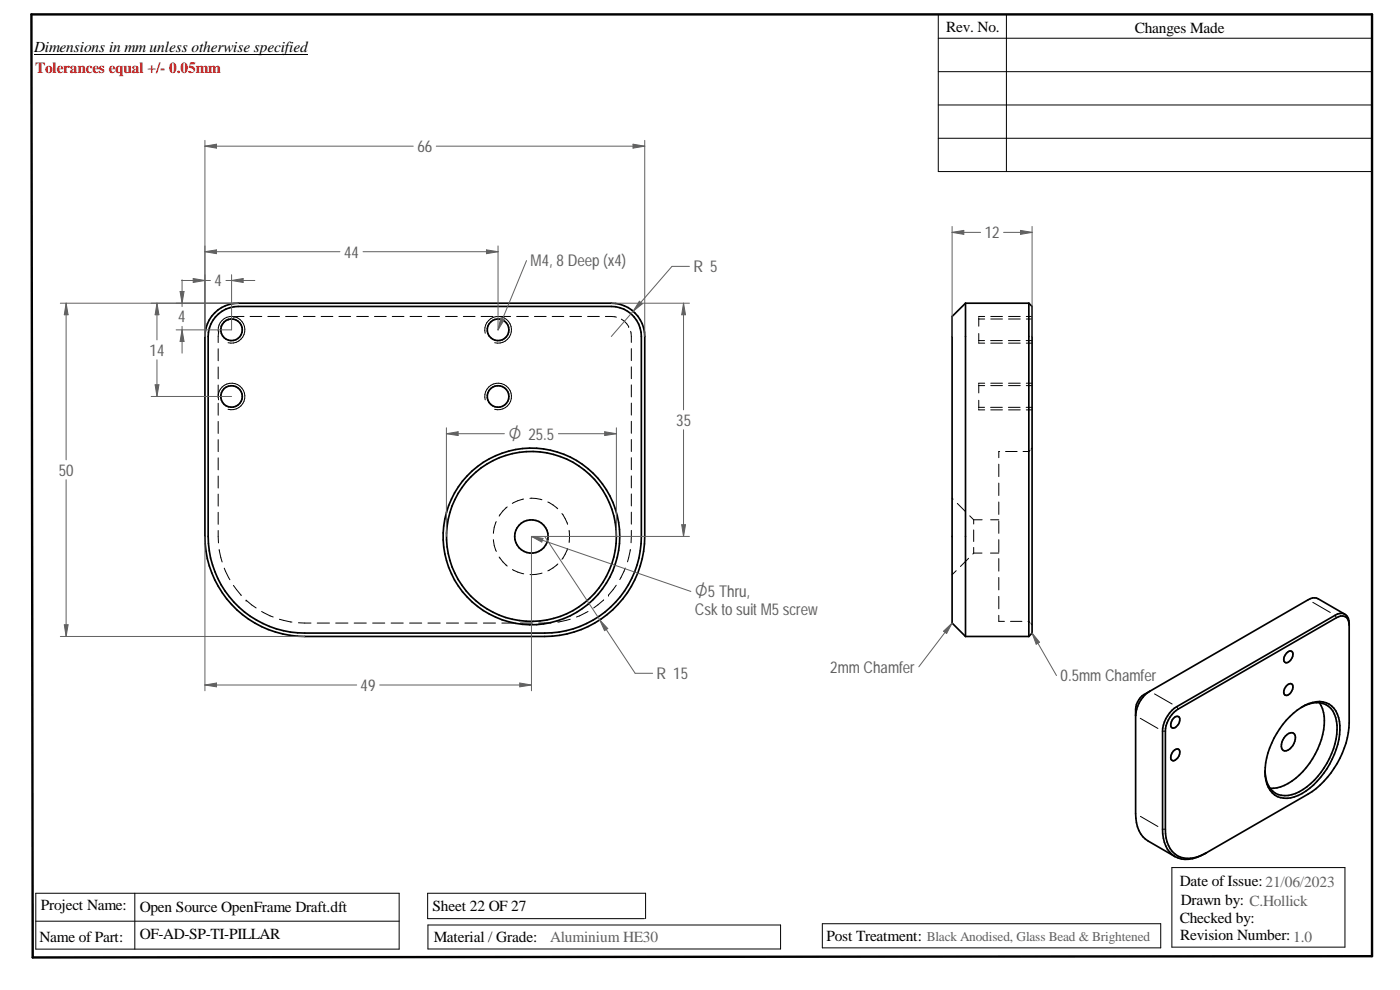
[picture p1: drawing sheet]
<svg xmlns="http://www.w3.org/2000/svg" width="420mm" height="297mm" viewBox="0 0 420 297" stroke-linecap="round" stroke-linejoin="round" font-family="sans-serif">
<path d="M9.4 4.3h402.4v282.6l-402 .4z" fill="none" stroke="#000" stroke-width=".72"/>
<g fill="none" stroke="#000" stroke-width=".3">
<path d="M10.2 16.4h82.2M281.6 11.5h130.2M281.6 4.3v47.2h130.2M302 4.3v47.2M281.6 21.5h130.2M281.6 31.5h130.2M281.6 41.5h130.2M65.6 100a4 4 0 0 1 3.5-5 4 4 0 0 1 4.4 4.3 4 4 0 0 1-5.1 3.5M65.7 99.4l-.2 3.4M68.5 95.8h.1M68.5 95.8l-.9 .6-1.3 1.6M73.2 95l-3.2 .2"/>
<path d="M75 95h3.6M80.4 95h3.5M85.7 95h3.5M91 95h3.6M96.4 95h3.5M101.7 95h3.5M107 95h3.6M112.4 95h3.5M117.7 95h3.5M123.1 95h3.5M128.4 95h3.5M133.7 95h3.5"/>
<path d="M139.1 95h3.5M144.4 95h3.5M145.6 100a4 4 0 0 1 3.5-5 4 4 0 0 1 4.4 4.3 4 4 0 0 1-5 3.5M149.7 95h3.5M155.1 95h3.5M160.4 95h3.5M165.7 95h3.5M171 95h3.5M176.3 95h3.6M181.7 95l3.3 .2M186.5 95.8l.9 .6 1.3 1.6M188.7 98h.1"/>
<path d="M189.3 99.4l.2 3.3M293.7 95.5v2.4M293.7 95.7h1.8M295.5 95h-1.8v.2M297.3 95h3.6M297.3 95.7h3.6M302.7 95h3.5M302.7 95.7h3.5M308 95h1.7M308 95.7h1.7M65.5 119.2a4 4 0 0 1 4.2-4.2 4 4 0 0 1 3.7 4.6 4 4 0 0 1-5 3.2M65.5 119.2l.1 .8"/>
<path d="M65.5 104.6v3.6M65.5 110.1v3.6M65.5 115.5v3.6M145.6 120a4 4 0 0 1 3.5-5 4 4 0 0 1 4.4 4.3 4 4 0 0 1-5 3.5M189.5 104.6v3.6M189.5 110.1v3.5M189.5 115.5v3.6M293.7 102.7v.3h1.8M293.7 115.4v2.5M293.7 115.7h1.8M293.7 100.1v2.3M293.7 102.2h1.8"/>
<path d="M295.5 115h-1.8v.2M297.3 102.2h3.5M297.3 115h3.6M297.3 103h3.6M297.3 115.7h3.6M302.6 102.2h3.5M302.7 115h3.5M302.7 103h3.5M302.7 115.7h3.5M308 102.2h1.7M308 115h1.7M308 103h1.7"/>
<path d="M308 115.7h1.7M65.5 121v3.6M65.5 126.4v3.6M65.5 131.9v3.6M65.5 137.4v3.6M189.5 120.9v3.6M189.5 126.4v3.6M189.5 131.9v3.6M189.5 137.3v3.6M293.7 122.8v.2h1.8M293.7 120.1v2.4M293.7 122.2h1.8"/>
<path d="M297.3 122.2h3.5M297.3 123h3.6M299.8 139.3v3.7M300 135.5h-.2v1.8M301.8 135.5h3.5M302.6 122.2h3.5M302.7 123h3.5M308 122.2h1.7M308 123h1.7M309.1 135.1l-.3 .4h-1.8M309.7 134.5l-.3 .2M65.5 142.8v3.6"/>
<path d="M65.5 148.3v3.5M65.5 153.7v3.6M65.5 159.2l.1 3.7M148.9 156.5l-.6 1.7-.2 1.8M152.2 152.1l-1.3 1.2-1.1 1.6M157.1 149.7l-1.7 .5-1.7 .8M159 149.5l1.9 .1 1.7 .3M164.4 150.6l1.6 .9 1.4 1.2M168.6 154.1l1 1.5 .7 1.7M170.8 159.1v3.7M189.5 159.1l-.1 3.8M189.5 142.8v3.6"/>
<path d="M189.5 148.2v3.6M189.5 153.7v3.6M285.7 149.5l.3 .3M287.3 151l2.5 2.5M291 154.8l1.2 1.2M292.2 156v1.2M292.2 159v3.5M292.2 156h2.6M297.3 156h2.5M299.8 144.9v3.8M299.8 150.6v3.7M299.8 156.3v3.7"/>
<path d="M65.8 164.9l.9 3.7M67.3 170.5l1.7 3.4M70.1 175.6l2.3 3M148.1 161.9l.2 1.8 .7 1.7M149.8 167.1l2.4 2.7M153.8 170.9l3.4 1.3M162.7 172l-1.8 .3-1.8 .1M167.4 169.2l-1.4 1.2-1.6 .9M170.3 164.6l-.7 1.7-1 1.5M182.6 178.6h.1M184.9 175.6l-2.3 3M187.7 170.4l-1.7 3.5"/>
<path d="M189.2 164.8l-.9 3.8M287 171.2l-1.3 1.2M290.7 167.5l-2.5 2.5M292.2 165.9h2.5M292.2 164.3v1.6M292.2 165.9l-.2 .3M297.3 165.9h2.5M299.8 161.9v3.8M299.8 167.6v3.8M299.8 173.3v3.7M299.8 178.9v3.8M73.9 180.1l3 2.3"/>
<path d="M73.9 180.1h.1M78.5 183.5l3.5 1.6M83.9 185.8l3.7 .8M89.6 186.9h3.7M95.2 186.9h3.7M100.7 186.9h3.7M106.3 186.9h3.6M111.8 186.9h3.7M117.4 186.9h3.6M122.9 186.9h3.7M128.4 186.9h3.7M134 186.9h3.6"/>
<path d="M139.5 186.9h3.7M145.1 186.9h3.6M150.6 186.9h3.7M156.2 186.9h3.6M165.4 186.9h-3.7M171.1 185.8l-3.7 .8M176.5 183.5l-3.5 1.6M181.2 180l-3 2.4M299.8 184.6v1.8h1.6M303.3 186.4h3.4M308.5 186.4l.6 .4M309.4 187.1l.3 .4"/>
<path d="M394 180.7l5.2 3.1M400.8 184.8l.2 .3M342.2 215.5l5.3 3.1M346.5 208.2l5.3 3M349.2 219.4h.3M353.3 212.2l.1 .4M411.8 213.6v36.4M342.3 244.9l5.2 3.1M349.2 248.8h.3M9.8 271.3v16M10.7 276.4h109.1M10.7 268h109.1v16.8h-109.1z"/>
<path d="M40.5 268v16.8M128.4 277.5h105.9v7.2h-105.9zM193.4 275.6h-65.1v-7.6h65.4v7.6M246.8 277.2h101.5v7.2h-101.5zM351.7 260.3h51.9v23.9h-51.9z"/>
</g>
<g fill="none" stroke="#000" stroke-width=".51">
<path d="M64.4 93.9a9.9 9.9 0 0 1 7.1-2.9h112a10 10 0 0 1 10 10v60a30.1 30.1 0 0 1-30 30h-72a29.9 29.9 0 0 1-30-30v-60a9.9 9.9 0 0 1 2.9-7.1zM64.7 95.1a8.9 8.9 0 0 1 6.8-3.2h112a9 9 0 0 1 9 9.1v60a29 29 0 0 1-29 28.9h-72a29 29 0 0 1-29-28.9v-60a9.2 9.2 0 0 1 2.2-5.9zM289.8 91h19M289.8 91l-4.1 4v91.9l4.1 4.1M289.8 91v100M308.8 91v100M308.8 91l.9 .9v98l-.9 1.1M289.8 191h19M386.1 196a.99 .99 0 0 1 1.2-.7 .99 .99 0 0 1 .7 1.2 2.08 2.08 0 0 1-2.4 2.2 2.14 2.14 0 0 1 .5-2.7zM403.6 184.3l-8-4.6a2.81 2.81 0 0 0-3 .3l-47.5 27.4M404.9 187.5a2.32 2.32 0 0 0-1.1-2.4 2.32 2.32 0 0 0-2.7 .2l-47.5 27.5a8.4 8.4 0 0 0-3.9 6.6v29.4a8.4 8.4 0 0 0 4.5 8.4 9.2 9.2 0 0 0 7.9-1.3M345.1 207.4a9.3 9.3 0 0 0-4.3 7.3"/>
<path d="M345.1 207.4a6.2 6.2 0 0 0-4.3 5.4v31.3a8.9 8.9 0 0 0 3.8 8.2l8 4.7M352.2 215.6a1.06 1.06 0 0 1 1.5-.6 1.06 1.06 0 0 1 .3 1.6l-.6 1a1.15 1.15 0 0 1-.9 .8 1.15 1.15 0 0 1-1.1-.4v-1zM386.1 205.7a1.07 1.07 0 0 1 1.5-.5 1.07 1.07 0 0 1 .3 1.6l-.2 .5a1.63 1.63 0 0 1-2.1 1.2 2.21 2.21 0 0 1 .5-2.8zM387.1 215a12.3 12.3 0 0 1 9.9-4.4 6.3 6.3 0 0 1 5 5.9 24 24 0 0 1-8.9 20 10 10 0 0 1-9.7 2.5 7.7 7.7 0 0 1-3.8-7.3 25.3 25.3 0 0 1 7.5-16.7zM390.7 212.2a6.9 6.9 0 0 1 8.7 .4 11.5 11.5 0 0 1 1.2 10.6 23.2 23.2 0 0 1-11.8 14.9 6 6 0 0 1-8.8-4.3l-.4-2.5M396 210.8a14 14 0 0 1 0 12.6 21.5 21.5 0 0 1-11.7 12.7l-3.1 .4M352.2 225.3a1.07 1.07 0 0 1 1.5-.5 1.07 1.07 0 0 1 .3 1.6l-.6 1a1.39 1.39 0 0 1-1.8 .6 2.3 2.3 0 0 1 .6-2.7zM385.8 220.9a1.65 1.65 0 0 1 2.9-.2 4 4 0 0 1-3.1 4.6 1.79 1.79 0 0 1-.9-2.6zM362.1 255.9l30.5-17.6a27.1 27.1 0 0 0 12.3-21.4v-29.9a2.59 2.59 0 0 0-1.3-2.7 2.59 2.59 0 0 0-2.9 .3l-47.6 27.4a9.4 9.4 0 0 0-4.2 7.4v29.4a9 9 0 0 0 3.7 8.2M362.1 255.9a9.5 9.5 0 0 1-9.5 1.1"/>
<circle cx="69.5" cy="99" r="3.2"/>
<circle cx="149.5" cy="99" r="3.2"/>
<circle cx="69.5" cy="119" r="3.2"/>
<circle cx="149.5" cy="119" r="3.2"/>
<circle cx="159.5" cy="160.9" r="25.5"/>
<circle cx="159.5" cy="161" r="5"/>
<circle cx="159.5" cy="160.9" r="26.5"/>
</g>
<path d="M61.5 43.9l3.5-.6v1.1zM61.5 42.1v58.9M193.5 42.1v58.9" fill="none" stroke="#606060" stroke-width=".3"/>
<path d="M61.5 43.9l3.5-.6v1.1z" fill="#606060"/>
<path d="M190 43.3l3.5 .6-3.5 .5z" fill="none" stroke="#606060" stroke-width=".3"/>
<path d="M190 43.3l3.5 .6-3.5 .5z" fill="#606060"/>
<path d="M61.5 43.9h62.5M130.9 43.9h62.6M18.1 91h53.4M19.8 91l.6 3.4h-1.1zM18.1 191h73.4" fill="none" stroke="#606060" stroke-width=".3"/>
<path d="M19.8 91l.6 3.4h-1.1z" fill="#606060"/>
<path d="M19.3 187.5h1.1l-.6 3.5z" fill="none" stroke="#606060" stroke-width=".3"/>
<path d="M19.3 187.5h1.1l-.6 3.5z" fill="#606060"/>
<path d="M19.8 91v47M58 83.6l3.5 .6-3.5 .6zM61.5 82.4v18.6M69.5 82.4v16.6M19.8 143.9v47.1" fill="none" stroke="#606060" stroke-width=".3"/>
<path d="M58 83.6l3.5 .6-3.5 .6z" fill="#606060"/>
<path d="M69.5 84.2l3.5-.6v1.2z" fill="none" stroke="#606060" stroke-width=".3"/>
<path d="M69.5 84.2l3.5-.6v1.2z" fill="#606060"/>
<path d="M61.5 75.5l3.5-.5v1.1zM61.5 73.8v27.2M149.5 73.8v25.2M54.5 84.2h8.7M67.8 84.2h8.7" fill="none" stroke="#606060" stroke-width=".3"/>
<path d="M61.5 75.5l3.5-.5v1.1z" fill="#606060"/>
<path d="M146 75l3.5 .5-3.5 .6z" fill="none" stroke="#606060" stroke-width=".3"/>
<path d="M146 75l3.5 .5-3.5 .6z" fill="#606060"/>
<path d="M61.5 75.5h40.5M109 75.5h40.5M52.9 91h18.6M52.9 99h16.6M54 87.5h1.2l-.6 3.5z" fill="none" stroke="#606060" stroke-width=".3"/>
<path d="M54 87.5h1.2l-.6 3.5z" fill="#606060"/>
<path d="M54.6 99l.6 3.4h-1.2z" fill="none" stroke="#606060" stroke-width=".3"/>
<path d="M54.6 99l.6 3.4h-1.2z" fill="#606060"/>
<path d="M45.4 91h26.1M47.1 91l.6 3.4h-1.1zM54.6 83.9v8.1M54.6 97.9v8.1M45.4 119h24.1" fill="none" stroke="#606060" stroke-width=".3"/>
<path d="M47.1 91l.6 3.4h-1.1z" fill="#606060"/>
<path d="M46.6 115.4h1.1l-.6 3.6z" fill="none" stroke="#606060" stroke-width=".3"/>
<path d="M46.6 115.4h1.1l-.6 3.6z" fill="#606060"/>
<path d="M47.1 91v11M47.1 107.9v11.1M61.5 161v46.3M159.5 161v46.3M61.5 205.5l3.5-.6v1.2z" fill="none" stroke="#606060" stroke-width=".3"/>
<path d="M61.5 205.5l3.5-.6v1.2z" fill="#606060"/>
<path d="M156 204.9l3.5 .6-3.5 .6z" fill="none" stroke="#606060" stroke-width=".3"/>
<path d="M156 204.9l3.5 .6-3.5 .6z" fill="#606060"/>
<path d="M183.5 91h23.4M204.6 157.4h1.1l-.6 3.6zM159.5 161h47.4M61.5 205.5h45.5M114 205.5h45.5" fill="none" stroke="#606060" stroke-width=".3"/>
<path d="M204.6 157.4h1.1l-.6 3.6z" fill="#606060"/>
<path d="M205.1 91l.6 3.4h-1.1z" fill="none" stroke="#606060" stroke-width=".3"/>
<path d="M205.1 91l.6 3.4h-1.1z" fill="#606060"/>
<path d="M206.9 79.9h-5.2l-18.2 21.1M191.9 90.4l.9 .7-2.8 2.3zM205.1 91v32M205.1 128.9v32.1" fill="none" stroke="#606060" stroke-width=".3"/>
<path d="M191.9 90.4l.9 .7-2.8 2.3z" fill="#606060"/>
<path d="M163.5 161l27.1 41h5.3M180 186l2.4 2.6-1 .6z" fill="none" stroke="#606060" stroke-width=".3"/>
<path d="M180 186l2.4 2.6-1 .6z" fill="#606060"/>
<path d="M134 128.4v32.6M181.5 129.5l3.5 .6-3.5 .6zM185 128.4v32.6" fill="none" stroke="#606060" stroke-width=".3"/>
<path d="M181.5 129.5l3.5 .6-3.5 .6z" fill="#606060"/>
<path d="M134 130.1l3.5-.6v1.2z" fill="none" stroke="#606060" stroke-width=".3"/>
<path d="M134 130.1l3.5-.6v1.2z" fill="#606060"/>
<path d="M158 78.2l-8.5 20.8M134 130.1h17.4M167.6 130.1h17.4" fill="none" stroke="#606060" stroke-width=".3"/>
<path d="M150.3 95.5l1 .4-1.8 3.1z" fill="#606060"/>
<path d="M150.3 95.5l1 .4-1.8 3.1zM159.5 161l47.8 16.5" fill="none" stroke="#606060" stroke-width=".3"/>
<path d="M159.5 161l3.5 .5-.4 1.1z" fill="#606060"/>
<path d="M285.7 69.7l3.6-.6v1.2zM285.7 67.9v33.1M309.7 67.9v33.1M159.5 161l3.5 .5-.4 1.1z" fill="none" stroke="#606060" stroke-width=".3"/>
<path d="M285.7 69.7l3.6-.6v1.2z" fill="#606060"/>
<path d="M306.3 69.1l3.4 .6-3.4 .6z" fill="none" stroke="#606060" stroke-width=".3"/>
<path d="M306.3 69.1l3.4 .6-3.4 .6z" fill="#606060"/>
<path d="M285.7 69.7h8.6M301.2 69.7h8.5M285.7 186.9l-10 13.2" fill="none" stroke="#606060" stroke-width=".3"/>
<path d="M283.2 189.4l2.5-2.5-1.6 3.2z" fill="#606060"/>
<path d="M283.2 189.4l2.5-2.5-1.6 3.2zM309.7 189.9l7.4 12.8" fill="none" stroke="#606060" stroke-width=".3"/>
<path d="M309.7 189.9l2.3 2.8-1 .6z" fill="#606060"/>
<path d="M309.7 189.9l2.3 2.8-1 .6z" fill="none" stroke="#606060" stroke-width=".3"/>
<g font-size="5.4" fill="#606060">
<text x="152.6" y="131.9">O 25.5</text>
<text x="208.6" y="179.2">O5 Thru,</text>
</g>
<g font-size="4.9" fill="#606060">
<text x="125.3" y="45.6">66</text>
<text x="295.5" y="71.5">12</text>
<text x="103.2" y="77.3">44</text>
<text x="159.2" y="79.9">M4, 8 Deep (x4)</text>
<text x="208.1" y="81.7">R 5</text>
<text x="64.4" y="85.9">4</text>
<text x="53.5" y="96.7">4</text>
<text x="44.9" y="106.7">14</text>
<text x="202.9" y="127.7">35</text>
<text x="17.6" y="142.7">50</text>
<text x="208.6" y="184.5">Csk to suit M5 screw</text>
<text x="197.1" y="203.8">R 15</text>
<text x="249.2" y="201.8">2mm Chamfer</text>
<text x="108.2" y="207.3">49</text>
<text x="318.3" y="204.4">0.5mm Chamfer</text>
</g>
<g font-size="4.6">
<text x="284" y="9.6">Rev. No.</text>
<text x="340.6" y="9.9">Changes Made</text>
<text x="10.2" y="15.7">Dimensions in mm unless otherwise specified</text>
<text x="354.1" y="265.7">Date of Issue:21/06/2023</text>
<text x="12.3" y="273.1">Project Name:</text>
<text x="41.9" y="273.7">Open Source OpenFrame Draft.dft</text>
<text x="129.8" y="273.4">Sheet 22 OF 27</text>
<text x="354.4" y="271.4">Drawn by: C.Hollick</text>
<text x="41.9" y="281.9">OF-AD-SP-TI-PILLAR</text>
<text x="354.1" y="276.9">Checked by:</text>
<text x="11.9" y="282.7">Name of Part:</text>
<text x="130.2" y="282.6">Material / Grade:</text>
<text x="248" y="282.2">Post Treatment:</text>
<text x="354.2" y="282.2">Revision Number:1.0</text>
</g>
<text font-size="4.6" fill="#f00" x="10.5" y="21.9">Tolerances equal +/- 0.05mm</text>
<text font-size="4.6" fill="#606060" x="165.1" y="282.6">Aluminium HE30</text>
<text font-size="4" fill="#606060" x="278.2" y="282.3">Black Anodised, Glass Bead &amp; Brightened</text>
</svg>
